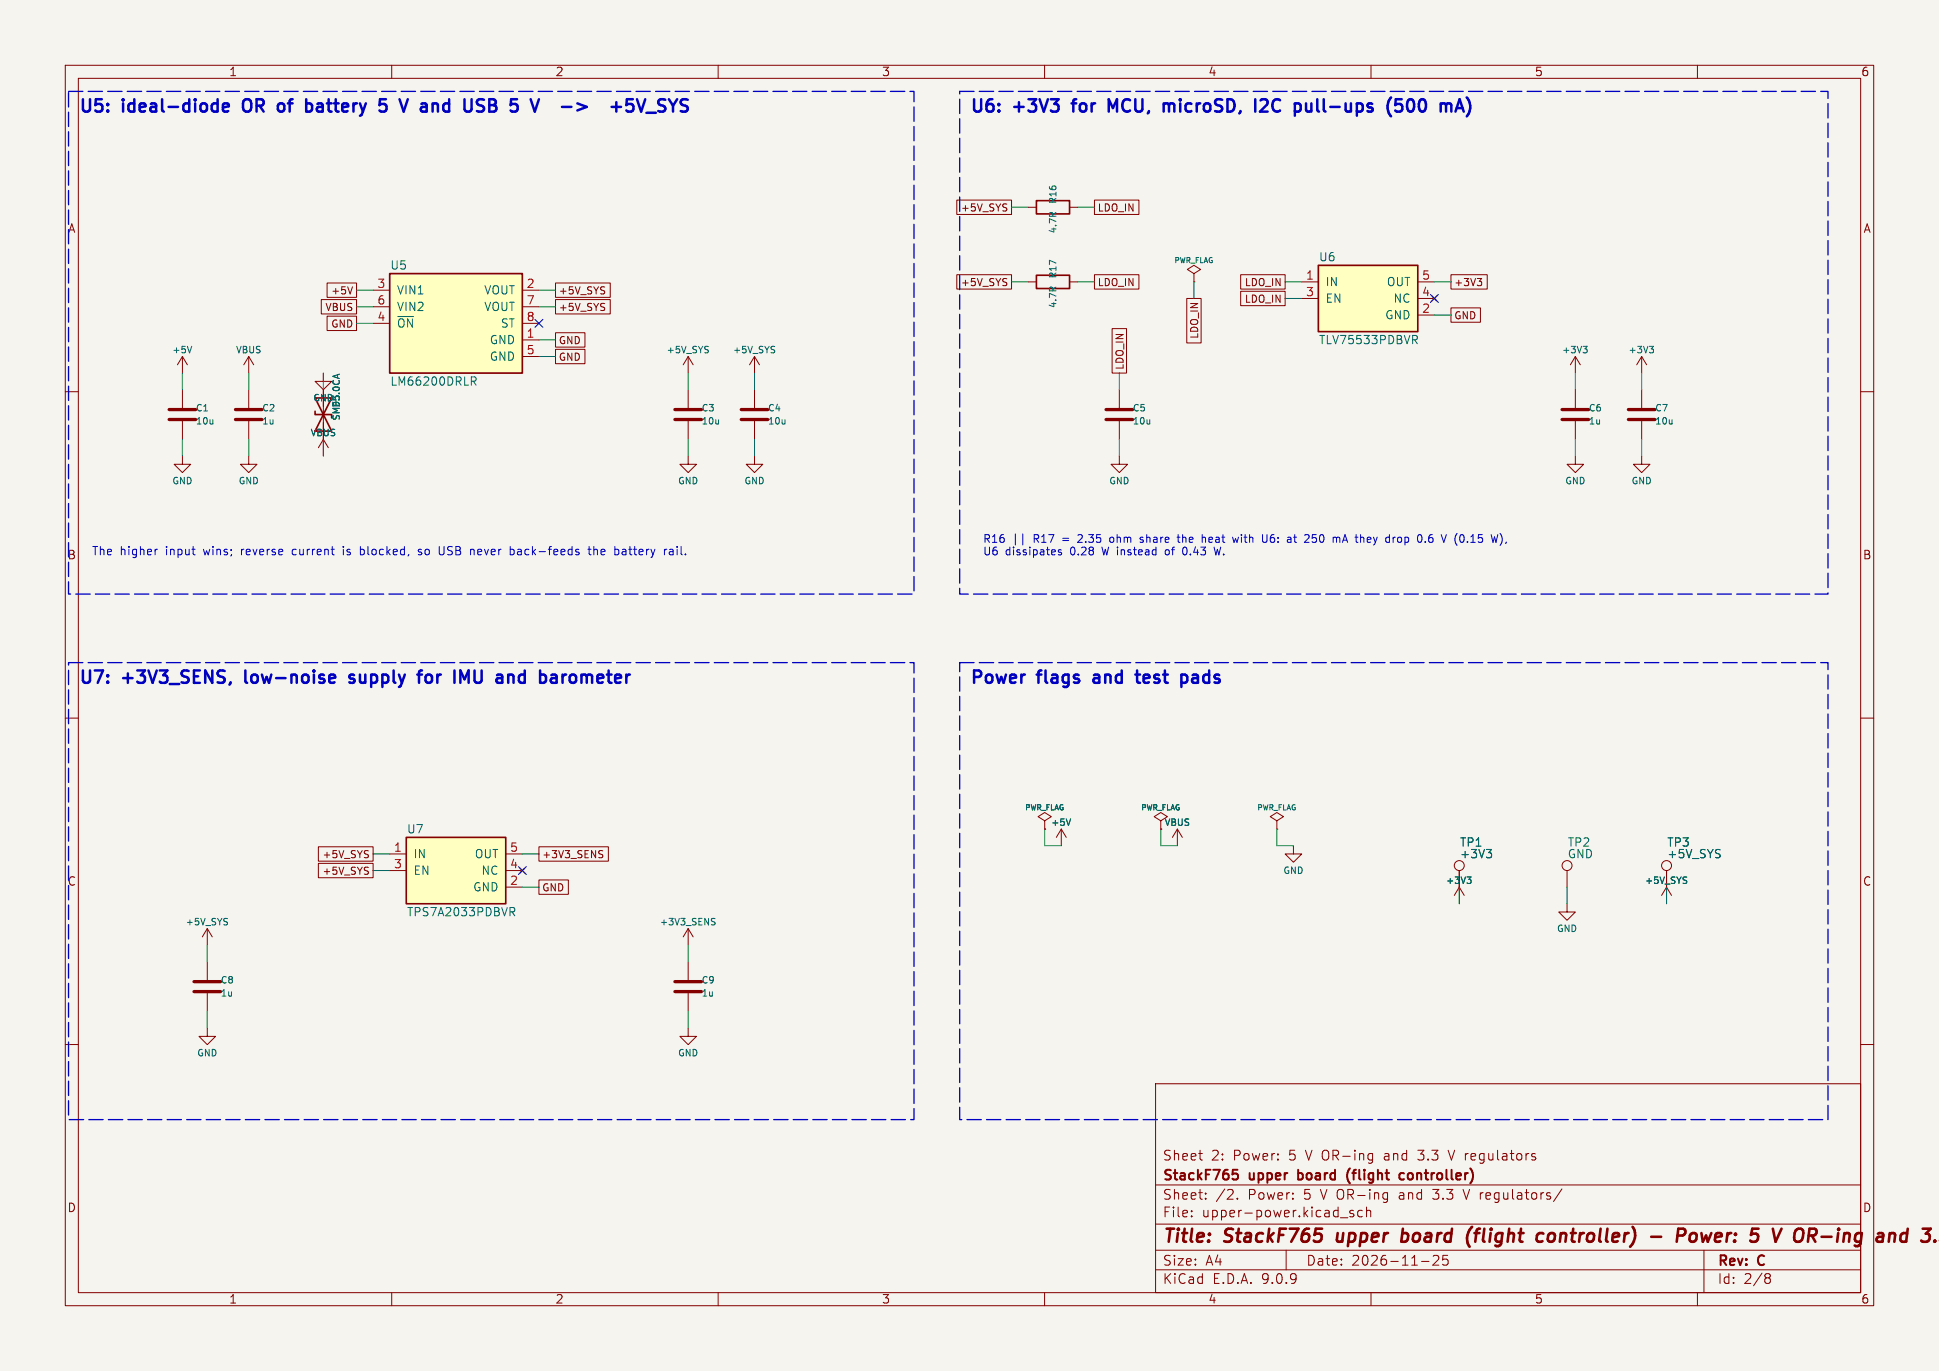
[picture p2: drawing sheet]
<svg xmlns="http://www.w3.org/2000/svg" width="297mm" height="210mm" viewBox="0 0 297 210" stroke-linecap="round" stroke-linejoin="round" font-family="sans-serif">
<path d="M0 0h297v210h-297z" fill="#f5f4ef" stroke="#f5f4ef" stroke-width=".15"/>
<g fill="none" stroke="#840000" stroke-width=".15">
<path d="M10 10h277v190h-277zM12 12h273v186h-273zM60 10v2M110 10v2M160 10v2M210 10v2M260 10v2M10 60h2M241.3 69.9v1.2h1.3l-1.3 1.3-1.3-1.3h1.3M285 60h2M10 110h2M285 110h2"/>
<path d="M10 160h2M177 166h108v32h-108zM183.6 176.7h.6M184 177.7h.2M210.1 176.7l.1 .1M210.2 176.7v1.2l-.1 .2M210.2 177.6l-.1 .1M217.2 176.2h.9M217.2 177.6l.2 .1M221.8 176.2l.5 1.5M285 160h2M60 198v2"/>
<path d="M110 198v2M160 198v2M177 194.5h108M177 191.5h108M177 187.5h108M177 181.5h108M182.5 186.3v.1M182.5 185.5v.1M184.7 183.6v.1M184.7 182.8v.1M189.5 183.6v.1M197 191.5v3"/>
<path d="M205.3 186.5h1.2M207.3 185.5l-.3-.1-.3 .2 .1 .2 .5 .2v.3h-.6M208.7 185.5l-.5-.1-.2 .3v.4l.1 .2h.6M209.3 185.5a.37 .37 0 0 1 .7 .1v.8M209.3 184.9v1.5M210 198v2M212.4 182.7l.1 .1M212.5 182.7v1.2l-.1 .2M212.5 183.6l-.1 .1M217.7 193.2h1.2M219.5 183.6l.2 .1M219.5 192.4l.2-.1 .5 .1a.41 .41 0 0 1 .1 .5l-.8 .9h.9"/>
<path d="M221.7 192.3h-.7v.7l.2-.1h.5l.1 .3-.1 .5-.2 .1h-.3l-.2-.1M224.1 182.2l.5 1.5M239.2 182.1l-1.2 2M260 198v2M261 191.5v6.5M270.6 195.1l.4 .1 .2 .2-.1 .2-.2 .1M270.6 195.7h.3M270.9 195.7l.2 .2 .1 .4-.2 .2-.4 .1"/>
</g>
<g fill="none" stroke="#840000" stroke-width=".4">
<path d="M204.9 188.9l-.1 1 .2 .3M214.8 189l.2-.1 .6 .1M214.9 188.2l-.3 2M215.5 190a.66 .66 0 0 1-.9 .1M225.5 187.9l-.3 .4M225.8 188.9h.8M226.5 188.2l-.3 .3-.2 1.7M235.8 188.9l.6 .1M236.3 190.1l-.2 .1M238 189a.59 .59 0 0 0-.9 .3v.7a.53 .53 0 0 0 .9 0M252.9 189.4h1.5M258 189.1a.51 .51 0 0 0-.2-.9h-.7l-.3 2"/>
<path d="M258.8 189.3a.55 .55 0 0 1 .6-.4 .55 .55 0 0 1 .5 .4l-.1 .5a.57 .57 0 0 1-1 .2M260.6 188.9l.2 1.3 .5-.9M272.9 188.2l-.9 2M277 189.3h.8M277.5 189.3l.6 .9M277.9 188.2h-.7l-.3 2M294.3 190l.2 .2h.6M294.5 188.2h1.2l-.7 .8"/>
</g>
<path d="M188.8 179.2h.8M188.8 179.8h.5l.3 .2v.4l-.1 .2h-.7M198.8 179.2v1.5M199 179.7l-.2 .1M206.7 179a1.74 1.74 0 0 0 .1 2.3M215.1 179.8l-.5-.1-.3 .3v.4l.2 .2h.6M198.8 180.6l.2 .1" fill="none" stroke="#840000" stroke-width=".3"/>
<path d="M201.9 40.6h15.3v10.2h-15.3z" fill="#ffffc2"/>
<path d="M158.7 30.7h5.1v2.1h-5.1zM158.7 42.2h5.1v2h-5.1zM201.9 40.6h15.3v10.2h-15.3z" fill="none" stroke="#840000" stroke-width=".25"/>
<g fill="none" stroke="#840000" stroke-width=".15">
<path d="M157.5 31.8h1.2M163.8 31.8h1.3M27.9 54.6l-.7 1.3M27.9 54.6l.8 1.3M27.9 54.6v2.6M38.1 54.6v2.6M38.1 59.7v2.8M38.1 54.6l-.8 1.3M38.1 54.6l.8 1.3M105.4 54.6l-.8 1.3M105.4 54.6l.8 1.3M105.4 54.6v2.6"/>
<path d="M105.4 59.7v2.8M115.6 54.6v2.6M115.6 59.7v2.8M115.6 54.6l-.8 1.3M115.6 54.6l.7 1.3M157.5 43.2h1.2M163.8 43.2h1.3M199.4 43.2h2.5M199.4 45.7h2.5M217.2 43.2h2.5M217.2 45.7h2.5M217.2 48.3h2.5"/>
<path d="M219.3 45.3l.8 .8M220.1 45.3l-.8 .8M241.3 54.6l-.8 1.3M241.3 54.6l.8 1.3M241.3 54.6v2.6M27.9 69.9v1.2h1.3l-1.3 1.3-1.2-1.3h1.2M38.1 69.9v1.2h1.3l-1.3 1.3-1.3-1.3h1.3M38.1 64.5v2.8M49.5 67.3l-.7 1.3M49.5 67.3l.8 1.3M49.5 67.3v2.6M105.4 69.9v1.2h1.3l-1.3 1.3-1.3-1.3h1.3"/>
<path d="M105.4 64.5v2.8M115.6 69.9v1.2h1.2l-1.2 1.3-1.3-1.3h1.3M115.6 64.5v2.8M171.4 69.9v1.2h1.3l-1.3 1.3-1.2-1.3h1.2M251.5 69.9v1.2h1.2l-1.2 1.3-1.3-1.3h1.3M195.6 125.7l1-.6-1-.6-1 .6 1 .6v1.3M195.6 127h.1M198.1 129.5v1.3h1.3l-1.3 1.3-1.3-1.3h1.3M222.8 137.2l.7-1.3 .8 1.3M223.5 133.4v5M240 138.4v1.3h1.3l-1.3 1.3-1.2-1.3h1.2M254.5 137.2l.8-1.3 .7 1.3"/>
<path d="M255.3 133.4v5M31.7 142.2l-.7 1.3M31.7 142.2l.8 1.3M31.7 142.2v2.6M105.4 147.3v2.8M105.4 152.1v2.8"/>
<circle cx="223.5" cy="132.6" r=".76"/>
<circle cx="255.3" cy="132.6" r=".76"/>
</g>
<g fill="none" stroke="#006464" stroke-width=".15">
<path d="M29.4 53l-.4 1M108.4 53l.1 .1M108.5 53.7v.3M118.5 53l.2 .1M118.6 53.7v.3M216.4 51.4h.5l.2 .2-.1 .4h-.6M216.7 52l.4 .6M242.5 53h.6l-.3 .4 .3 .1v.4l-.2 .1h-.3M224.7 134.3h.6l-.3 .4 .3 .1v.3l-.2 .2h-.2M227.7 130.1h.8l-.5 .5M228.2 130.6l.3 .2v.3l-.3 .3M258.2 134.3l.2 .1"/>
<path d="M258.3 134.9v.3M34.7 140.7h.1M34.8 141.3v.3"/>
</g>
<path d="M36.1 62.7h4M36.1 64.3h4M103.4 62.7h4M103.4 64.3h4M113.5 62.7h4.1M113.5 64.3h4.1M103.4 150.4h4M103.4 151.9h4" fill="none" stroke="#840000" stroke-width=".51"/>
<path d="M62.2 128.3h15.3v10.1h-15.3z" fill="#ffffc2"/>
<path d="M62.2 128.3h15.3v10.1h-15.3z" fill="none" stroke="#840000" stroke-width=".25"/>
<g fill="none" stroke="#840000" stroke-width=".15">
<path d="M59.7 130.8h2.5M59.7 133.4h2.5M77.5 130.8h2.5M77.5 133.4h2.5M77.5 135.9h2.5M79.6 133l.8 .7M80.4 133l-.8 .7M160 125.7l1-.6-1-.6-1 .6 1 .6v1.3M160 127h.1M162.6 127l-.8 1.3M162.6 127l.7 1.3M162.6 127v2.5"/>
<path d="M177.8 125.7l1-.6-1-.6-1 .6 1 .6v1.3M177.8 127h.1M180.3 127l-.7 1.3M180.3 127l.8 1.3M180.3 127v2.5M31.7 157.5v1.3h1.3l-1.3 1.2-1.2-1.2h1.2M31.7 147.3v2.8M31.7 152.1v2.8M105.4 157.5v1.3h1.3l-1.3 1.2-1.3-1.2h1.3M105.4 142.2l-.8 1.3M105.4 142.2l.8 1.3M105.4 142.2v2.6"/>
</g>
<path d="M78.1 139h.5l.3 .3-.2 .3-.6 .1M78.4 139.7l.5 .6M164 125.4l-.3 1M109.1 141.2l.3 .1 .1 .2-.2 .2h-.2M109.1 140.7h.4" fill="none" stroke="#006464" stroke-width=".15"/>
<path d="M29.7 150.4h4.1M29.7 151.9h4.1" fill="none" stroke="#840000" stroke-width=".51"/>
<path d="M59.7 41.9h20.3v15.3h-20.3z" fill="#ffffc2"/>
<path d="M59.7 41.9h20.3v15.3h-20.3zM48.3 61h2.5l-2.5 5h2.5zM48.3 63v.5h2.5v.5" fill="none" stroke="#840000" stroke-width=".25"/>
<g fill="none" stroke="#840000" stroke-width=".15">
<path d="M146.6 30.6h8.3v2.3h-8.3zM154.1 31.2l.1 .1M154.2 31.9v.3M167.6 30.6h6.9v2.3h-6.9zM27.9 59.7v2.8M49.2 45.9h5.4v2.2h-5.4zM49.5 57.2v1.2h1.3l-1.3 1.3-1.2-1.3h1.2M49.5 59.7v7.6M50.1 43.3h4.5v2.3h-4.5zM50.1 48.4h4.5v2.2h-4.5zM54 43.9l-.4 1.1M57.1 44.5h2.6"/>
<path d="M57.1 47h2.6M57.1 49.5h2.6M80 44.5h2.5M80 47h2.5M80 49.5h2.5M80 52.1h2.5M80 54.6h2.5M85.1 45.9h8.4v2.2h-8.4zM85.1 43.3h8.4v2.3h-8.4zM85.1 53.5h4.5v2.2h-4.5zM85.1 51h4.5v2.2h-4.5zM146.6 42.1h8.3v2.2h-8.3z"/>
<path d="M154.1 42.7h.1M154.2 43.3v.4M167.6 42.1h6.9v2.2h-6.9zM170.3 50.3h2.3v6.9h-2.3zM171.4 59.7v2.8M181.8 45.7h2.2v6.8h-2.2zM182.9 41.9l1-.6-1-.7-1 .7 1 .6v1.3M182.9 43.2h.1M190 42.1h6.8v2.2h-6.8zM190 44.6h6.8v2.2h-6.8zM222.2 47.2h4.6v2.2h-4.6zM222.2 42.1h5.6v2.2h-5.6z"/>
<path d="M226.3 42.7h.7l-.4 .4M226.7 43.1l.3 .2v.2l-.3 .3M241.3 59.7v2.8M251.5 54.6l-.8 1.3M251.5 54.6l.7 1.3M251.5 54.6v2.6M251.5 59.7v2.8M27.9 64.5v2.8M171.4 64.5v2.8M241.3 64.5v2.8M251.5 64.5v2.8M48.8 132.2h8.3v2.3h-8.3z"/>
<path d="M48.8 129.7h8.3v2.2h-8.3zM56.3 132.8l.1 .1M56.3 130.3h.1M56.4 133.5v.3M56.4 131v.3M82.5 134.8h4.6v2.2h-4.6zM82.5 129.7h10.7v2.2h-10.7zM91.9 130.8l.3 .1 .1 .3-.2 .2h-.2M91.9 130.3h.4M160 127h.1M177.8 127h.1M223.5 133.4v2.5"/>
<path d="M240 133.4v2.5M255.3 133.4v2.5"/>
<circle cx="240" cy="132.6" r=".76"/>
</g>
<path d="M72.2 57.7h.5l.2 .3-.1 .3-.6 .1M72.5 58.4l.4 .6M252.7 53h.6l-.4 .4 .3 .1 .1 .4-.2 .1h-.3M164 125.4l-.3 1M224.7 134.3h.6l-.3 .4 .3 .1v.3l-.2 .2h-.2M227.7 130.1h.8l-.5 .5M228.2 130.6l.3 .2v.3l-.3 .3M258.2 134.3l.2 .1M258.3 134.9v.3" fill="none" stroke="#006464" stroke-width=".15"/>
<path d="M25.9 62.7h4.1M25.9 64.3h4.1M169.4 62.7h4.1M169.4 64.3h4.1M239.3 62.7h4M239.3 64.3h4M249.4 62.7h4.1M249.4 64.3h4.1" fill="none" stroke="#840000" stroke-width=".51"/>
<g fill="none" stroke="#009600" stroke-width=".15">
<path d="M154.9 31.8h2.6M165.1 31.8h2.5M27.9 57.2v2.5M38.1 57.2v2.5M49.5 57.2v2.5M54.6 44.5h2.5M54.6 47h2.5M54.6 49.5h2.5M82.5 44.5h2.6M82.5 47h2.6M82.5 54.6h2.6M82.5 52.1h2.6"/>
<path d="M105.4 57.2v2.5M115.6 57.2v2.5M154.9 43.2h2.6M165.1 43.2h2.5M171.4 57.2v2.5M182.9 43.2v2.5M196.8 45.7h2.6M196.8 43.2h2.6M219.7 43.2h2.5M219.7 48.3h2.5M241.3 57.2v2.5M251.5 57.2v2.5"/>
<path d="M27.9 67.3v2.6M38.1 67.3v2.6M49.5 67.3v2.6M105.4 67.3v2.6M115.6 67.3v2.6M171.4 67.3v2.6M241.3 67.3v2.6M251.5 67.3v2.6M57.1 130.8h2.6M57.1 133.4h2.6M80 130.8h2.5M80 135.9h2.5"/>
<path d="M160 127v2.5h2.6M177.8 127v2.5h2.5M195.6 127v2.5h2.5M223.5 135.9v2.5M240 135.9v2.5M255.3 135.9v2.5M31.7 144.8v2.5M31.7 154.9v2.6M105.4 144.8v2.5M105.4 154.9v2.6"/>
</g>
<path d="M81.9 48.9l1.3 1.2M83.2 48.9l-1.3 1.2M219.1 45.1l1.2 1.2M220.3 45.1l-1.2 1.2M79.4 132.7l1.2 1.3M80.6 132.7l-1.2 1.3" fill="none" stroke="#000084" stroke-width=".15"/>
<g fill="none" stroke="#0000c2" stroke-width=".38">
<path d="M34.1 16.5l.9-.2v-.4l-.6-.1-.3 .3 .1 .9 .2 .1 .6-.1M37.5 15.3a1.35 1.35 0 0 0 0 1.7M42.7 15.9a.52 .52 0 0 1 .8 .1M43.5 16.9a.52 .52 0 0 1-.8 .1M47.4 15.8l.4 .4v.5l-.4 .4M58.2 15.2h.9M58.8 15.9l.4 .4v.4l-.4 .4M67.9 16.7l.2 .3 .5 .1M68.6 15.8l-.5 .1-.2 .3M74.9 16.1h.7M75.6 16.1l.3 .1M75.9 15.4l-.3-.2h-.7v1.9l1-.1"/>
<path d="M75.9 15.9l-.3 .2M86.1 16.4h1.4M97.6 15.2l.6 1.9 .6-1.9M99 17.3h1.5M101.9 15.3l-.7-.1a.46 .46 0 0 0-.4 .5 .46 .46 0 0 0 .4 .4 .7 .7 0 0 1 .7 .5 .48 .48 0 0 1-.4 .5l-.7-.1M102.5 15.2l.6 1M164.1 15.8h.8M171.1 15.2l-.6 1.4-.7-1.4v1.9M178.8 15.8l.3 .3M179.1 16.1l.2-.3 .5 .1 .1 .2M179.1 16.1v1M193.1 15.4l.3-.2h.4a.52 .52 0 0 1 .3 .8l-1.1 1.1h1.2"/>
<path d="M200.9 16.9a.52 .52 0 0 1-.8 .1M200.9 15.8v1.3M214.7 15.2h-.9l-.1 .9 .3-.2 .6 .1 .2 .3-.1 .6-.3 .2h-.4l-.3-.2M216.3 15.3a.45 .45 0 0 0-.7 .3 1.12 1.12 0 0 0 .4 1.5l.3-.1M222.9 17.1l.7-1.9 .6 1.9M223.1 16.6h.9M224.7 14.9a2.18 2.18 0 0 1 0 2.9M37.6 102.7v1.6l.1 .2M54.2 103.4l-.4-.1-.3 .3 .1 .3 .6 .2 .1 .1-.1 .3-.2 .1-.5-.1M63.9 103.3h.7M64.5 102.7h.1M65.8 103.3a.52 .52 0 0 0-.6 .4v.5a.52 .52 0 0 0 .6 .4"/>
<path d="M70.5 102.7l.6 1.4 .7-1.4v1.9M78.1 103.3l.5 .1 .1 .2v1M86.2 103.3v1.3M86.7 103.3a.48 .48 0 0 0-.5 .4M167.6 104l-.1 .1 .1 .4M173.9 103.3h.7M174.2 102.7v1.6l.1 .2 .3 .1M181.1 103.3l.6 .1 .2 .3-.1 .7-.3 .2h-.4"/>
</g>
<g fill="none" stroke="#0000c2" stroke-width=".15">
<path d="M24.1 84.1l-.2 .1M44.9 84.2l-.1 .2v.3l.1 .2M52.6 83.7v.1M52.6 84.1v.9M55.2 84.2l.4-.1 .2 .2M55.8 84.9l-.2 .1-.4-.1M64.6 84.2l-.3-.1-.2 .2v.2l.5 .1v.3h-.5M68 83.7v1l-.2 .3M73.2 84.2v.7M73.8 84.4l-.6 .2M79.7 84.1l-.4 .1M79.7 84.5h-.3a.25 .25 0 0 0-.2 .2 .25 .25 0 0 0 .2 .3h.3"/>
<path d="M90.1 84.1h.4M90.2 83.7v1.1l.3 .2M91 84.3l.1-.2 .4 .1v.8M91 83.7v1.3M95.3 84.8l.2 .2 .4-.1M95.3 84.2h.5l.1 .8M95.9 84.4l-.4 .1-.2 .2M102.6 84.2h.4l.1 .8M103.1 84.4l-.4 .1a.25 .25 0 0 0-.2 .2 .25 .25 0 0 0 .2 .3l.4-.1M103.7 83.7v.1M156.7 81.8v1.7M162.6 84.3l-.3-.1-.2 .2 .1 .1 .4 .2v.2h-.5"/>
<path d="M165.2 81.9l-.1 .1M165.7 82.4l-.6 .7h.7M170.4 82.3h-.3l-.1 .2v.5l.4 .1M175.1 82.3h-.3l-.2 .2 .5 .4M175.1 82.9l-.1 .2-.4-.1M178.9 84.2l-.3 .1-.1 .1v.5l.4 .1M180.3 82.3h.4M180.5 81.9v1l.2 .2M181.1 84.5l.2 .4h.4M181.4 83.8l-.1 .1-.2 .4M181.5 83.8l.2 .1M184.3 82.3l.4 .2v.6"/>
<path d="M186 83.8l.2 1.2 .3-.9 .2 .9M189.7 82.3l-.2 .8-.3-.6M194.1 81.9v1l-.3 .2M194.7 82a.93 .93 0 0 0 0 1l.1 .1M194.8 82.3l-.2 .3M198.1 82.3h.5M198.3 81.9v1l.3 .2M201 81.9h.6M201.1 82.3h.3l.3 .3M201.7 82.9l-.3 .2h-.3M205.6 83.1l.4-1.2 .4 1.2M205.7 82.7h.6"/>
<path d="M209.6 82.3h.3M209.9 83l-.3 .1M210 82.6l-.6 .1M214.1 82.5l.2-.2h.3l.1 .2-.1 .5-.3 .1-.2-.2M218.9 82.4l.4-.1 .2 .3-.1 .4h-.5M219.4 81.9l-.4 .1M223 83.3l.2 .2M223.2 81.7l-.2 .2M223.8 81.9l-.2 .4 .2 .7M230.7 83v.2"/>
</g>
<path d="M10.5 14h129.5v77h-129.5zM147 14h133v77h-133zM10.5 101.5h129.5v70h-129.5zM147 101.5h133v70h-133z" fill="none" stroke="#0000c2" stroke-width=".2" stroke-dasharray="2.2 .8"/>
<g font-size="2.8" fill="#840000">
<text x="178" y="190.9">Title:</text>
<text x="187.7" y="190.9">StackF765</text>
<text x="205.6" y="190.9">upper</text>
<text x="216.3" y="190.9">board</text>
<text x="227.1" y="190.9">(flight</text>
<text x="238.7" y="190.9">controller)</text>
<text x="256.9" y="190.9">-</text>
<text x="261.7" y="190.9">Power:</text>
<text x="273.8" y="190.9">5</text>
<text x="278.1" y="190.9">V OR-ing</text>
<text x="295.6" y="190.9">an</text>
</g>
<g font-size="2.6" fill="#0000c2">
<text x="12" y="17.4">U5:</text>
<text x="18.9" y="17.4">ideal-diode</text>
<text x="38.1" y="17.4">OR</text>
<text x="44.2" y="17.4">of</text>
<text x="49.2" y="17.4">battery</text>
<text x="61.3" y="17.4">5</text>
<text x="65.3" y="17.4">V</text>
<text x="69.2" y="17.4">and</text>
<text x="76.5" y="17.4">USB</text>
<text x="88.5" y="17.4">V</text>
<text x="94.5" y="17.4">-&gt;</text>
<text x="103.6" y="17.4">+5V_SYS</text>
<text x="148.5" y="17.4">U6:</text>
<text x="155.4" y="17.4">+3V3</text>
<text x="165.2" y="17.4">for</text>
<text x="171.4" y="17.4">MCU,</text>
<text x="180.6" y="17.4">microSD,</text>
<text x="195.4" y="17.4">I2C</text>
<text x="202.2" y="17.4">pull-ups</text>
<text x="217.2" y="17.4">(500</text>
<text x="12" y="104.9">U7:</text>
<text x="18.9" y="104.9">+3V3_SENS,</text>
<text x="38.4" y="104.9">low-noise</text>
<text x="55.2" y="104.9">supply</text>
<text x="66.5" y="104.9">for</text>
<text x="72.7" y="104.9">IMU</text>
<text x="80" y="104.9">and</text>
<text x="87.3" y="104.9">barometer</text>
<text x="148.5" y="104.9">Power</text>
<text x="159.1" y="104.9">flags</text>
<text x="168.4" y="104.9">and</text>
<text x="175.8" y="104.9">test</text>
<text x="183.3" y="104.9">pads</text>
</g>
<g font-size="2.1" fill="#840000">
<text x="178" y="178">Sheet</text>
<text x="185.5" y="178">2:</text>
<text x="189" y="178">Power:</text>
<text x="197.6" y="178">5</text>
<text x="200.3" y="178">V OR-ing</text>
<text x="212.6" y="178">and</text>
<text x="218" y="178">3.3</text>
<text x="222.8" y="178">V regulators</text>
<text x="178" y="184">Sheet:</text>
<text x="178" y="181.2">StackF765</text>
<text x="186.2" y="184">/2.</text>
<text x="191.2" y="184">Power:</text>
<text x="191.5" y="181.2">upper</text>
<text x="199.5" y="181.2">board</text>
<text x="199.9" y="184">5</text>
<text x="202.6" y="184">V OR-ing</text>
<text x="207.6" y="181.2">(flight</text>
<text x="214.9" y="184">and</text>
<text x="216.3" y="181.2">controller)</text>
<text x="220.2" y="184">3.3</text>
<text x="225.1" y="184">V regulators/</text>
<text x="178" y="186.7">File:</text>
<text x="184.1" y="186.7">upper-power.kicad_sch</text>
<text x="178" y="196.9">KiCad</text>
<text x="178" y="194.1">Size:</text>
<text x="184.7" y="194.1">A4</text>
<text x="185.7" y="196.9">E.D.A.</text>
<text x="193.3" y="196.9">9.0.9</text>
<text x="200" y="194.1">Date:</text>
<text x="207" y="194.1">2026-11-25</text>
<text x="263" y="194.3">Rev:</text>
<text x="263" y="196.9">Id:</text>
<text x="267.1" y="196.9">2/8</text>
<text x="269.4" y="194.3">C</text>
</g>
<g font-size="1.8" fill="#840000">
<text x="35" y="11.9">1</text>
<text x="85" y="11.9">2</text>
<text x="135" y="11.9">3</text>
<text x="185" y="11.9">4</text>
<text x="235" y="11.9">5</text>
<text x="285" y="11.9">6</text>
<text x="10.3" y="35.9">A</text>
<text x="285.3" y="35.9">A</text>
<text x="10.3" y="85.9">B</text>
<text x="285.3" y="85.9">B</text>
<text x="10.3" y="135.9">C</text>
<text x="285.3" y="135.9">C</text>
<text x="10.3" y="185.9">D</text>
<text x="285.3" y="185.9">D</text>
<text x="35" y="199.9">1</text>
<text x="85" y="199.9">2</text>
<text x="135" y="199.9">3</text>
<text x="185" y="199.9">4</text>
<text x="235" y="199.9">5</text>
<text x="285" y="199.9">6</text>
</g>
<g font-size="1.8" fill="#006464">
<text x="59.7" y="41.5">U5</text>
<text x="201.9" y="40.2">U6</text>
<text x="60.7" y="45.3">VIN1</text>
<text x="60.7" y="47.9">VIN2</text>
<text x="74.1" y="45.3">VOUT</text>
<text x="74.1" y="47.9">VOUT</text>
<text x="202.9" y="44">IN</text>
<text x="202.9" y="46.6">EN</text>
<text x="212.3" y="44">OUT</text>
<text x="213.4" y="46.6">NC</text>
<text x="60.7" y="50.4">~{ON}</text>
<text x="74.9" y="52.9">GND</text>
<text x="76.6" y="50.4">ST</text>
<text x="201.9" y="52.9">TLV75533PDBVR</text>
<text x="212.1" y="49.1">GND</text>
<text x="59.7" y="59.3">LM66200DRLR</text>
<text x="74.9" y="55.5">GND</text>
<text x="62.2" y="127.9">U7</text>
<text x="63.2" y="131.7">IN</text>
<text x="72.6" y="131.7">OUT</text>
<text x="223.5" y="129.9">TP1</text>
<text x="223.5" y="131.7">+3V3</text>
<text x="240" y="129.9">TP2</text>
<text x="240" y="131.7">GND</text>
<text x="255.3" y="129.9">TP3</text>
<text x="255.3" y="131.7">+5V_SYS</text>
<text x="63.2" y="134.2">EN</text>
<text x="72.4" y="136.8">GND</text>
<text x="73.7" y="134.2">NC</text>
<text x="62.2" y="140.6">TPS7A2033PDBVR</text>
</g>
<g font-size="1.8" fill="#a90000">
<text x="57.7" y="44.2">3</text>
<text x="57.7" y="46.7">6</text>
<text x="80.6" y="44.2">2</text>
<text x="80.6" y="46.7">7</text>
<text x="200" y="42.9">1</text>
<text x="200" y="45.5">3</text>
<text x="217.7" y="42.9">5</text>
<text x="217.7" y="45.5">4</text>
<text x="57.7" y="49.3">4</text>
<text x="80.6" y="49.3">8</text>
<text x="80.6" y="51.8">1</text>
<text x="217.7" y="48">2</text>
<text x="80.6" y="54.4">5</text>
<text x="60.3" y="130.6">1</text>
<text x="78" y="130.6">5</text>
<text x="60.3" y="133.1">3</text>
<text x="78" y="133.1">4</text>
<text x="78" y="135.6">2</text>
</g>
<g font-size="1.8" fill="#0000c2">
<text x="14" y="85.2">The</text>
<text x="18.4" y="85.2">higher</text>
<text x="25.5" y="85.2">input</text>
<text x="31.5" y="85.2">wins;</text>
<text x="37.4" y="85.2">reverse</text>
<text x="45.4" y="85.2">current</text>
<text x="53.4" y="85.2">is</text>
<text x="56.2" y="85.2">blocked,</text>
<text x="65.3" y="85.2">so</text>
<text x="68.7" y="85.2">USB</text>
<text x="73.7" y="85.2">never</text>
<text x="80" y="85.2">back-feeds</text>
<text x="92.3" y="85.2">the</text>
<text x="96.4" y="85.2">battery</text>
<text x="104.2" y="85.2">rail.</text>
</g>
<g font-size="1.7" fill="#0000c2">
<text x="150.5" y="83.2">R16</text>
<text x="155.1" y="83.2">||</text>
<text x="158.5" y="83.2">R17</text>
<text x="163.1" y="83.2">=</text>
<text x="165.7" y="83.2">2.35</text>
<text x="170.7" y="83.2">ohm</text>
<text x="175.6" y="83.2">share</text>
<text x="181.6" y="83.2">the</text>
<text x="185.5" y="83.2">heat</text>
<text x="190.5" y="83.2">with</text>
<text x="195.2" y="83.2">U6:</text>
<text x="199.3" y="83.2">at</text>
<text x="202.1" y="83.2">250</text>
<text x="206.7" y="83.2">mA</text>
<text x="210.4" y="83.2">they</text>
<text x="215.2" y="83.2">drop</text>
<text x="220.3" y="83.2">0.6</text>
<text x="224.3" y="83.2">V (0.15</text>
<text x="150.5" y="85.2">U6</text>
<text x="154" y="85.2">dissipates</text>
<text x="164.1" y="85.2">0.28</text>
<text x="169.2" y="85.2">W instead</text>
<text x="179.2" y="85.2">of</text>
<text x="182.1" y="85.2">0.43</text>
<text x="187.2" y="85.2">W.</text>
</g>
<g font-size="1.5" fill="#840000">
<text x="147.1" y="32.6">+5V_SYS</text>
<text x="168.1" y="32.6">LDO_IN</text>
<text x="49.7" y="47.8">VBUS</text>
<text x="50.6" y="45.3">+5V</text>
<text x="85.5" y="47.8">+5V_SYS</text>
<text x="85.5" y="45.3">+5V_SYS</text>
<text x="147.1" y="44">+5V_SYS</text>
<text x="168.1" y="44">LDO_IN</text>
<text x="190.5" y="44">LDO_IN</text>
<text x="190.5" y="46.6">LDO_IN</text>
<text x="222.7" y="44">+3V3</text>
<text x="50.6" y="50.4">GND</text>
<text x="85.5" y="52.9">GND</text>
<text x="183.7" y="52" transform="rotate(-90 183.7 52)">LDO_IN</text>
<text x="222.7" y="49.1">GND</text>
<text x="85.5" y="55.5">GND</text>
<text x="172.3" y="56.7" transform="rotate(-90 172.3 56.7)">LDO_IN</text>
<text x="49.3" y="131.7">+5V_SYS</text>
<text x="83" y="131.7">+3V3_SENS</text>
<text x="49.3" y="134.2">+5V_SYS</text>
<text x="83" y="136.7">GND</text>
</g>
<g font-size="1.4" fill="#006464">
<text x="162" y="35.9" transform="rotate(-90 162 35.9)">4.7R</text>
<text x="162" y="31.3" transform="rotate(-90 162 31.3)">R16</text>
<text x="162" y="47.3" transform="rotate(-90 162 47.3)">4.7R</text>
<text x="162" y="42.8" transform="rotate(-90 162 42.8)">R17</text>
<text x="26.3" y="54.3">+5V</text>
<text x="36" y="54.3">VBUS</text>
<text x="102" y="54.3">+5V_SYS</text>
<text x="112.2" y="54.3">+5V_SYS</text>
<text x="239.2" y="54.3">+3V3</text>
<text x="249.3" y="54.3">+3V3</text>
<text x="29.9" y="63.2">C1</text>
<text x="29.9" y="65.2">10u</text>
<text x="40.1" y="63.2">C2</text>
<text x="40.1" y="65.2">1u</text>
<text x="47.9" y="61.7">GND</text>
<text x="52.3" y="64.5" transform="rotate(-90 52.3 64.5)">SMF5.0CA</text>
<text x="52.3" y="62.5" transform="rotate(-90 52.3 62.5)">D3</text>
<text x="107.4" y="63.2">C3</text>
<text x="107.4" y="65.2">10u</text>
<text x="117.5" y="63.2">C4</text>
<text x="117.5" y="65.2">10u</text>
<text x="173.4" y="63.2">C5</text>
<text x="173.4" y="65.2">10u</text>
<text x="243.3" y="63.2">C6</text>
<text x="243.3" y="65.2">1u</text>
<text x="253.4" y="63.2">C7</text>
<text x="253.4" y="65.2">10u</text>
<text x="47.5" y="67">VBUS</text>
<text x="26.3" y="74.4">GND</text>
<text x="36.4" y="74.4">GND</text>
<text x="103.8" y="74.4">GND</text>
<text x="113.9" y="74.4">GND</text>
<text x="169.8" y="74.4">GND</text>
<text x="239.6" y="74.4">GND</text>
<text x="249.8" y="74.4">GND</text>
<text x="160.9" y="126.7">+5V</text>
<text x="178.3" y="126.7">VBUS</text>
<text x="196.5" y="134.1">GND</text>
<text x="221.4" y="135.6">+3V3</text>
<text x="251.9" y="135.6">+5V_SYS</text>
<text x="28.3" y="142">+5V_SYS</text>
<text x="101" y="142">+3V3_SENS</text>
<text x="238.4" y="143">GND</text>
<text x="33.7" y="150.9">C8</text>
<text x="33.7" y="152.9">1u</text>
<text x="107.4" y="150.9">C9</text>
<text x="107.4" y="152.9">1u</text>
<text x="30.1" y="162">GND</text>
<text x="103.8" y="162">GND</text>
</g>
<g font-size="1.1" fill="#006464">
<text x="179.8" y="40.5">PWR_FLAG</text>
<text x="156.9" y="124.3">PWR_FLAG</text>
<text x="174.7" y="124.3">PWR_FLAG</text>
<text x="192.5" y="124.3">PWR_FLAG</text>
</g>
</svg>
